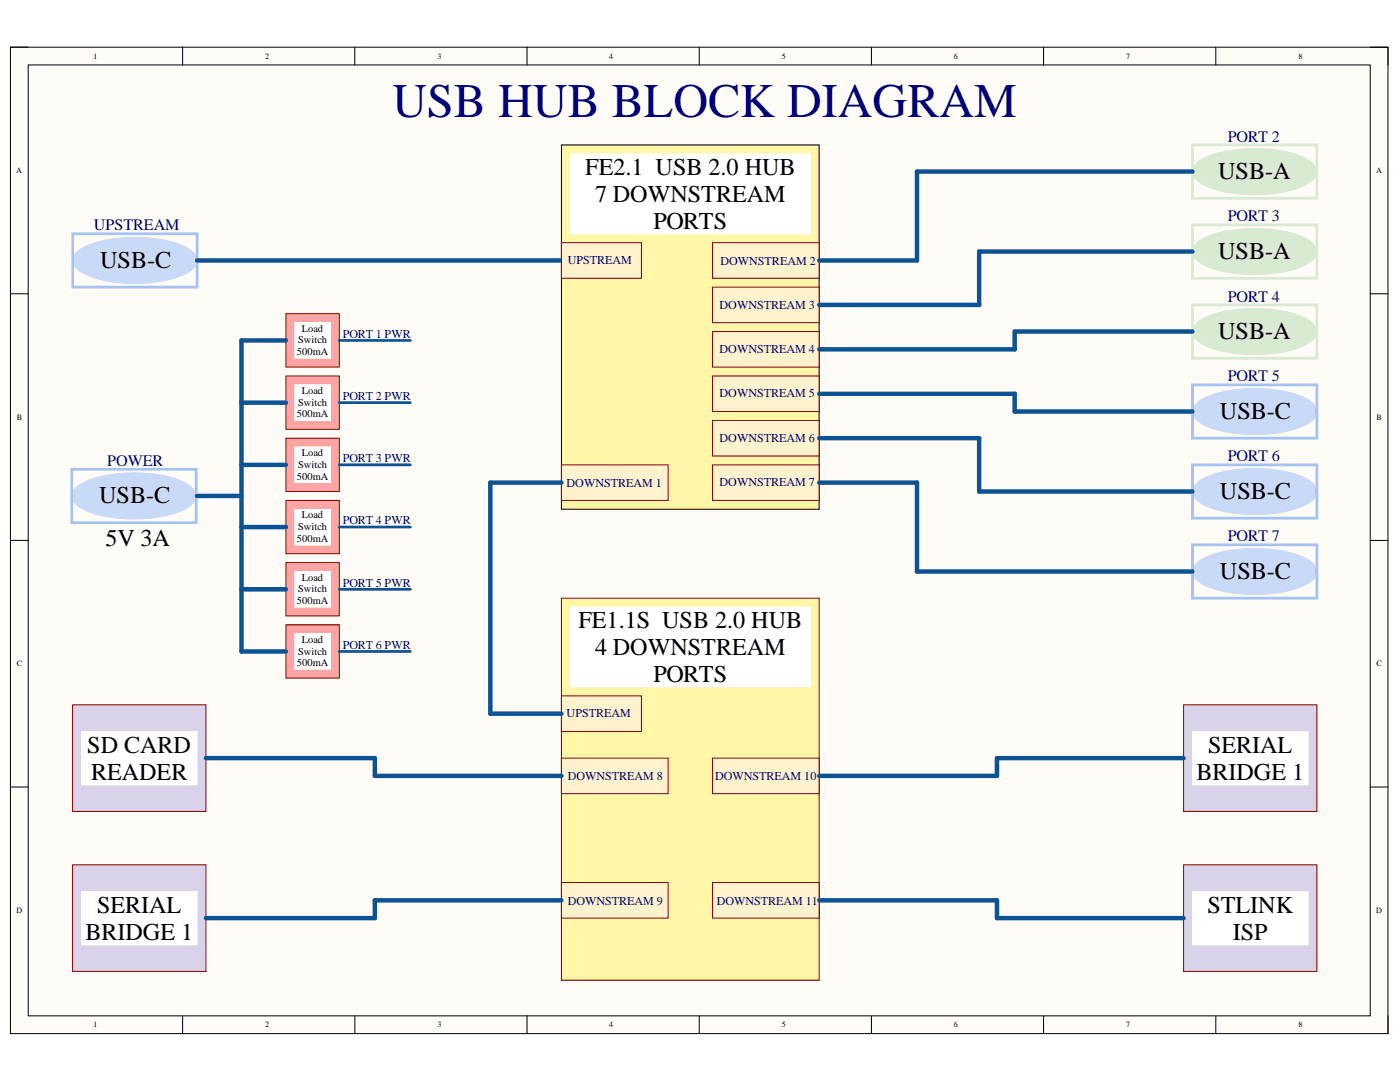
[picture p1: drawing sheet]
<svg xmlns="http://www.w3.org/2000/svg" width="279mm" height="216mm" viewBox="0 0 279 216" stroke-linecap="round" stroke-linejoin="round" font-family="sans-serif">
<path d="M2.1 9.4h274.9v196.8h-274.9z" fill-rule="evenodd" fill="#fffcf8"/>
<path d="M2.1 9.4h274.9v196.8h-274.9z" fill="none" stroke="#000" stroke-width=".2"/>
<path d="M5.6 13h267.9v189.7h-267.9z" fill-rule="evenodd" fill="#fffcf8"/>
<g fill="none" stroke="#000" stroke-width=".2">
<path d="M2.1 9.4h3.5M5.6 13h267.9v189.7h-267.9zM36.4 9.4v3.6M70.8 9.4v3.6M105.2 9.4v3.6M139.5 9.4v3.6M173.9 9.4v3.6M208.3 9.4v3.6M242.6 9.4v3.6M273.5 9.4h3.5v3.6M2.1 58.6h3.5M273.5 58.6h3.5"/>
<path d="M2.1 107.8h3.5M273.5 107.8h3.5M2.1 157h3.5M273.5 157h3.5M36.4 202.7v3.5M70.8 202.7v3.5M105.2 202.7v3.5M139.5 202.7v3.5M173.9 202.7v3.5M208.3 202.7v3.5M242.6 202.7v3.5M277 202.7v3.5"/>
</g>
<path d="M112 28.9h51.5v72.7h-51.5z" fill-rule="evenodd" fill="#fff6a7"/>
<path d="M112 28.9h51.5v72.7h-51.5z" fill="none" stroke="#000" stroke-width=".2"/>
<path d="M112 119.4h51.5v76.2h-51.5z" fill-rule="evenodd" fill="#fff6a7"/>
<path d="M112 119.4h51.5v76.2h-51.5z" fill="none" stroke="#800000" stroke-width=".2"/>
<path d="M15.3 97.2a17.5 17.5 0 0 1 9.7-2.8 25.6 25.6 0 0 1 11.6 1.7 3.9 3.9 0 0 1 2.6 2.9 2.99 2.99 0 0 1-1.7 2.3 22.7 22.7 0 0 1-12.5 2.2 17.5 17.5 0 0 1-9.7-2.7 2.14 2.14 0 0 1 0-3.6z" fill="#c9daf8"/>
<path d="M15.3 97.2a17.5 17.5 0 0 1 9.7-2.8 25.6 25.6 0 0 1 11.6 1.7 3.9 3.9 0 0 1 2.6 2.9 2.99 2.99 0 0 1-1.7 2.3 22.7 22.7 0 0 1-12.5 2.2 17.5 17.5 0 0 1-9.7-2.7 2.14 2.14 0 0 1 0-3.6z" fill="none" stroke="#c9daf8" stroke-width=".2"/>
<path d="M239 32.4a17.5 17.5 0 0 1 9.7-2.7 25.5 25.5 0 0 1 11.5 1.7 3.9 3.9 0 0 1 2.6 2.8 3 3 0 0 1-1.7 2.4 22.6 22.6 0 0 1-12.4 2.2 17.5 17.5 0 0 1-9.7-2.8 2.14 2.14 0 0 1 0-3.6z" fill="#d9ead3"/>
<path d="M239 32.4a17.5 17.5 0 0 1 9.7-2.7 25.5 25.5 0 0 1 11.5 1.7 3.9 3.9 0 0 1 2.6 2.8 3 3 0 0 1-1.7 2.4 22.6 22.6 0 0 1-12.4 2.2 17.5 17.5 0 0 1-9.7-2.8 2.14 2.14 0 0 1 0-3.6z" fill="none" stroke="#d9ead3" stroke-width=".2"/>
<path d="M113.8 30.7h47.9v16h-47.9z" fill-rule="evenodd" fill="#fff"/>
<path d="M113.8 30.7h47.9v16h-47.9z" fill="none" stroke="#fff" stroke-width=".2"/>
<path d="M113.8 121.1h47.9v16h-47.9z" fill-rule="evenodd" fill="#fff"/>
<path d="M113.8 121.1h47.9v16h-47.9z" fill="none" stroke="#fff" stroke-width=".2"/>
<path d="M14.3 93.6h24.9v10.7h-24.9z" fill="none" stroke="#a4c2f4" stroke-width=".55"/>
<path d="M238 28.9h24.8v10.7h-24.8z" fill="none" stroke="#d9ead3" stroke-width=".55"/>
<path d="M15.5 50.2a17.5 17.5 0 0 1 9.7-2.8 25.6 25.6 0 0 1 11.5 1.8 3.9 3.9 0 0 1 2.6 2.8 2.99 2.99 0 0 1-1.7 2.3 22.7 22.7 0 0 1-12.4 2.2 17.5 17.5 0 0 1-9.7-2.7 2.14 2.14 0 0 1 0-3.6z" fill="#c9daf8"/>
<path d="M15.5 50.2a17.5 17.5 0 0 1 9.7-2.8 25.6 25.6 0 0 1 11.5 1.8 3.9 3.9 0 0 1 2.6 2.8 2.99 2.99 0 0 1-1.7 2.3 22.7 22.7 0 0 1-12.4 2.2 17.5 17.5 0 0 1-9.7-2.7 2.14 2.14 0 0 1 0-3.6z" fill="none" stroke="#c9daf8" stroke-width=".2"/>
<path d="M14.5 46.7h24.8v10.6h-24.8z" fill="none" stroke="#a4c2f4" stroke-width=".55"/>
<path d="M39.3 52h72.7" fill="none" stroke="#0b5394" stroke-width=".89"/>
<path d="M112 48.4h16v7.1h-16z" fill-rule="evenodd" fill="#fff2cc"/>
<path d="M112 48.4h16v7.1h-16z" fill="none" stroke="#800000" stroke-width=".2"/>
<path d="M142.2 48.4h21.3v7.1h-21.3z" fill-rule="evenodd" fill="#fff2cc"/>
<path d="M142.2 48.4h21.3v7.1h-21.3z" fill="none" stroke="#800000" stroke-width=".2"/>
<path d="M142.2 57.3h21.3v7.1h-21.3z" fill-rule="evenodd" fill="#fff2cc"/>
<path d="M142.2 57.3h21.3v7.1h-21.3z" fill="none" stroke="#800000" stroke-width=".2"/>
<path d="M142.2 66.2h21.3v7.1h-21.3z" fill-rule="evenodd" fill="#fff2cc"/>
<path d="M142.2 66.2h21.3v7.1h-21.3z" fill="none" stroke="#800000" stroke-width=".2"/>
<path d="M142.2 75h21.3v7.1h-21.3z" fill-rule="evenodd" fill="#fff2cc"/>
<path d="M142.2 75h21.3v7.1h-21.3z" fill="none" stroke="#800000" stroke-width=".2"/>
<path d="M142.2 83.9h21.3v7.1h-21.3z" fill-rule="evenodd" fill="#fff2cc"/>
<path d="M142.2 83.9h21.3v7.1h-21.3z" fill="none" stroke="#800000" stroke-width=".2"/>
<path d="M142.2 92.8h21.3v7.1h-21.3z" fill-rule="evenodd" fill="#fff2cc"/>
<path d="M142.2 92.8h21.3v7.1h-21.3z" fill="none" stroke="#800000" stroke-width=".2"/>
<path d="M112 92.8h21.3v7.1h-21.3z" fill-rule="evenodd" fill="#fff2cc"/>
<path d="M112 92.8h21.3v7.1h-21.3z" fill="none" stroke="#800000" stroke-width=".2"/>
<path d="M239 48.4a17.5 17.5 0 0 1 9.7-2.8 25.6 25.6 0 0 1 11.5 1.8 3.9 3.9 0 0 1 2.6 2.8 2.99 2.99 0 0 1-1.7 2.3 22.7 22.7 0 0 1-12.4 2.3 17.5 17.5 0 0 1-9.7-2.8 2.14 2.14 0 0 1 0-3.6z" fill="#d9ead3"/>
<path d="M239 48.4a17.5 17.5 0 0 1 9.7-2.8 25.6 25.6 0 0 1 11.5 1.8 3.9 3.9 0 0 1 2.6 2.8 2.99 2.99 0 0 1-1.7 2.3 22.7 22.7 0 0 1-12.4 2.3 17.5 17.5 0 0 1-9.7-2.8 2.14 2.14 0 0 1 0-3.6z" fill="none" stroke="#d9ead3" stroke-width=".2"/>
<path d="M238 44.9h24.8v10.6h-24.8z" fill="none" stroke="#d9ead3" stroke-width=".55"/>
<path d="M239 64.4a17.5 17.5 0 0 1 9.7-2.8 25.6 25.6 0 0 1 11.5 1.7 3.9 3.9 0 0 1 2.6 2.9 2.99 2.99 0 0 1-1.7 2.3 22.7 22.7 0 0 1-12.4 2.2 17.5 17.5 0 0 1-9.7-2.7 2.14 2.14 0 0 1 0-3.6z" fill="#d9ead3"/>
<path d="M239 64.4a17.5 17.5 0 0 1 9.7-2.8 25.6 25.6 0 0 1 11.5 1.7 3.9 3.9 0 0 1 2.6 2.9 2.99 2.99 0 0 1-1.7 2.3 22.7 22.7 0 0 1-12.4 2.2 17.5 17.5 0 0 1-9.7-2.7 2.14 2.14 0 0 1 0-3.6z" fill="none" stroke="#d9ead3" stroke-width=".2"/>
<path d="M238 60.8h24.8v10.7h-24.8z" fill="none" stroke="#d9ead3" stroke-width=".55"/>
<path d="M239 80.3a17.5 17.5 0 0 1 9.7-2.7 25.6 25.6 0 0 1 11.5 1.7 3.9 3.9 0 0 1 2.6 2.8 2.99 2.99 0 0 1-1.7 2.3 22.7 22.7 0 0 1-12.4 2.3 17.5 17.5 0 0 1-9.7-2.8 2.14 2.14 0 0 1 0-3.6z" fill="#c9daf8"/>
<path d="M239 80.3a17.5 17.5 0 0 1 9.7-2.7 25.6 25.6 0 0 1 11.5 1.7 3.9 3.9 0 0 1 2.6 2.8 2.99 2.99 0 0 1-1.7 2.3 22.7 22.7 0 0 1-12.4 2.3 17.5 17.5 0 0 1-9.7-2.8 2.14 2.14 0 0 1 0-3.6z" fill="none" stroke="#c9daf8" stroke-width=".2"/>
<path d="M238 76.8h24.8v10.6h-24.8z" fill="none" stroke="#a4c2f4" stroke-width=".55"/>
<path d="M239 96.3a17.5 17.5 0 0 1 9.7-2.8 25.6 25.6 0 0 1 11.5 1.8 3.9 3.9 0 0 1 2.6 2.8 2.99 2.99 0 0 1-1.7 2.3 22.7 22.7 0 0 1-12.4 2.2 17.5 17.5 0 0 1-9.7-2.7 2.14 2.14 0 0 1 0-3.6z" fill="#c9daf8"/>
<path d="M239 96.3a17.5 17.5 0 0 1 9.7-2.8 25.6 25.6 0 0 1 11.5 1.8 3.9 3.9 0 0 1 2.6 2.8 2.99 2.99 0 0 1-1.7 2.3 22.7 22.7 0 0 1-12.4 2.2 17.5 17.5 0 0 1-9.7-2.7 2.14 2.14 0 0 1 0-3.6z" fill="none" stroke="#c9daf8" stroke-width=".2"/>
<path d="M238 92.8h24.8v10.6h-24.8z" fill="none" stroke="#a4c2f4" stroke-width=".55"/>
<path d="M239 112.2a17.5 17.5 0 0 1 9.7-2.7 25.6 25.6 0 0 1 11.5 1.7 3.9 3.9 0 0 1 2.6 2.8 2.99 2.99 0 0 1-1.7 2.4 22.7 22.7 0 0 1-12.4 2.2 17.5 17.5 0 0 1-9.7-2.8 2.14 2.14 0 0 1 0-3.6z" fill="#c9daf8"/>
<path d="M239 112.2a17.5 17.5 0 0 1 9.7-2.7 25.6 25.6 0 0 1 11.5 1.7 3.9 3.9 0 0 1 2.6 2.8 2.99 2.99 0 0 1-1.7 2.4 22.7 22.7 0 0 1-12.4 2.2 17.5 17.5 0 0 1-9.7-2.8 2.14 2.14 0 0 1 0-3.6z" fill="none" stroke="#c9daf8" stroke-width=".2"/>
<path d="M238 108.7h24.8v10.7h-24.8z" fill="none" stroke="#a4c2f4" stroke-width=".55"/>
<path d="M238 34.2h-55v17.8h-19.5M238 50.2h-42.6v10.6h-31.9M163.5 78.6h39v3.5h35.5M238 66.2h-35.5v3.5h-39M163.5 96.3h19.5v17.7h55M163.5 87.4h31.9v10.7h42.6" fill="none" stroke="#0b5394" stroke-width=".89"/>
<path d="M112 138.9h16v7.1h-16z" fill-rule="evenodd" fill="#fff2cc"/>
<path d="M112 138.9h16v7.1h-16z" fill="none" stroke="#800000" stroke-width=".2"/>
<path d="M112 96.3h-14.1v46.1h14.1" fill="none" stroke="#0b5394" stroke-width=".89"/>
<path d="M142.2 151.3h21.3v7.1h-21.3z" fill-rule="evenodd" fill="#fff2cc"/>
<path d="M142.2 151.3h21.3v7.1h-21.3z" fill="none" stroke="#800000" stroke-width=".2"/>
<path d="M142.2 176.1h21.3v7.1h-21.3z" fill-rule="evenodd" fill="#fff2cc"/>
<path d="M142.2 176.1h21.3v7.1h-21.3z" fill="none" stroke="#800000" stroke-width=".2"/>
<path d="M112 151.3h21.3v7.1h-21.3z" fill-rule="evenodd" fill="#fff2cc"/>
<path d="M112 151.3h21.3v7.1h-21.3z" fill="none" stroke="#800000" stroke-width=".2"/>
<path d="M112 176.1h21.3v7.1h-21.3z" fill-rule="evenodd" fill="#fff2cc"/>
<path d="M112 176.1h21.3v7.1h-21.3z" fill="none" stroke="#800000" stroke-width=".2"/>
<path d="M57.1 75h10.6v10.7h-10.6z" fill-rule="evenodd" fill="#ffa4a4"/>
<path d="M57.1 75h10.6v10.7h-10.6z" fill="none" stroke="#800000" stroke-width=".2"/>
<path d="M58.8 76.8h7.1v7.1h-7.1z" fill-rule="evenodd" fill="#fff"/>
<path d="M58.8 76.8h7.1v7.1h-7.1z" fill="none" stroke="#fff" stroke-width=".2"/>
<path d="M57.1 62.6h10.6v10.7h-10.6z" fill-rule="evenodd" fill="#ffa4a4"/>
<path d="M57.1 62.6h10.6v10.7h-10.6z" fill="none" stroke="#800000" stroke-width=".2"/>
<path d="M58.8 64.4h7.1v7.1h-7.1z" fill-rule="evenodd" fill="#fff"/>
<path d="M58.8 64.4h7.1v7.1h-7.1z" fill="none" stroke="#fff" stroke-width=".2"/>
<path d="M57.1 87.4h10.6v10.7h-10.6z" fill-rule="evenodd" fill="#ffa4a4"/>
<path d="M57.1 87.4h10.6v10.7h-10.6z" fill="none" stroke="#800000" stroke-width=".2"/>
<path d="M58.8 89.2h7.1v7.1h-7.1z" fill-rule="evenodd" fill="#fff"/>
<path d="M58.8 89.2h7.1v7.1h-7.1z" fill="none" stroke="#fff" stroke-width=".2"/>
<path d="M57.1 99.9h10.6v10.6h-10.6z" fill-rule="evenodd" fill="#ffa4a4"/>
<path d="M57.1 99.9h10.6v10.6h-10.6z" fill="none" stroke="#800000" stroke-width=".2"/>
<path d="M58.8 101.6h7.1v7.1h-7.1z" fill-rule="evenodd" fill="#fff"/>
<path d="M58.8 101.6h7.1v7.1h-7.1z" fill="none" stroke="#fff" stroke-width=".2"/>
<path d="M57.1 112.3h10.6v10.6h-10.6z" fill-rule="evenodd" fill="#ffa4a4"/>
<path d="M57.1 112.3h10.6v10.6h-10.6z" fill="none" stroke="#800000" stroke-width=".2"/>
<path d="M58.8 114h7.1v7.1h-7.1z" fill-rule="evenodd" fill="#fff"/>
<path d="M58.8 114h7.1v7.1h-7.1z" fill="none" stroke="#fff" stroke-width=".2"/>
<path d="M57.1 67.9h-8.9v49.7h8.9M48.2 80.3h8.9M48.2 105.2h8.9" fill="none" stroke="#0b5394" stroke-width=".89"/>
<path d="M67.7 67.9h14.2M67.7 80.3h14.2M67.7 92.8h14.2M67.7 105.2h14.2M67.7 117.6h14.2" fill="none" stroke="#0b5394" stroke-width=".55"/>
<path d="M57.1 124.7h10.6v10.6h-10.6z" fill-rule="evenodd" fill="#ffa4a4"/>
<path d="M57.1 124.7h10.6v10.6h-10.6z" fill="none" stroke="#800000" stroke-width=".2"/>
<path d="M67.7 130h14.2" fill="none" stroke="#0b5394" stroke-width=".55"/>
<path d="M58.8 126.4h7.1v7.1h-7.1z" fill-rule="evenodd" fill="#fff"/>
<path d="M58.8 126.4h7.1v7.1h-7.1z" fill="none" stroke="#fff" stroke-width=".2"/>
<path d="M39.3 99h8.9M48.2 92.8h8.9M48.2 117.6v12.4h8.9" fill="none" stroke="#0b5394" stroke-width=".89"/>
<path d="M236.2 140.6h26.6v21.3h-26.6z" fill-rule="evenodd" fill="#d9d2e9"/>
<path d="M236.2 140.6h26.6v21.3h-26.6z" fill="none" stroke="#800000" stroke-width=".2"/>
<path d="M236.2 172.6h26.6v21.2h-26.6z" fill-rule="evenodd" fill="#d9d2e9"/>
<path d="M236.2 172.6h26.6v21.2h-26.6z" fill="none" stroke="#800000" stroke-width=".2"/>
<path d="M14.5 140.6h26.6v21.3h-26.6z" fill-rule="evenodd" fill="#d9d2e9"/>
<path d="M14.5 140.6h26.6v21.3h-26.6z" fill="none" stroke="#800000" stroke-width=".2"/>
<path d="M14.5 172.6h26.6v21.2h-26.6z" fill-rule="evenodd" fill="#d9d2e9"/>
<path d="M14.5 172.6h26.6v21.2h-26.6z" fill="none" stroke="#800000" stroke-width=".2"/>
<path d="M41.1 151.3h33.7v3.5h37.2M236.2 151.3h-37.2v3.5h-35.5M112 179.6h-37.2v3.6h-33.7M163.5 179.6h35.5v3.6h37.2" fill="none" stroke="#0b5394" stroke-width=".89"/>
<path d="M16.3 146h23v10.6h-23z" fill-rule="evenodd" fill="#fff"/>
<path d="M16.3 146h23v10.6h-23z" fill="none" stroke="#fff" stroke-width=".2"/>
<path d="M16.3 177.9h23v10.6h-23z" fill-rule="evenodd" fill="#fff"/>
<path d="M16.3 177.9h23v10.6h-23z" fill="none" stroke="#fff" stroke-width=".2"/>
<path d="M238 146h23v10.6h-23z" fill-rule="evenodd" fill="#fff"/>
<path d="M238 146h23v10.6h-23z" fill="none" stroke="#fff" stroke-width=".2"/>
<path d="M238 177.9h23v10.6h-23z" fill-rule="evenodd" fill="#fff"/>
<path d="M238 177.9h23v10.6h-23z" fill="none" stroke="#fff" stroke-width=".2"/>
<text font-size="9.6" fill="#000080" x="78.3" y="23.3">USB HUB BLOCK DIAGRAM</text>
<g font-size="4.8">
<text x="116.8" y="35">FE2.1 USB 2.0 HUB</text>
<text x="243.1" y="35.7">USB-A</text>
<text x="118.8" y="40.3">7 DOWNSTREAM</text>
<text x="130.4" y="45.6">PORTS</text>
<text x="20" y="53.4">USB-C</text>
<text x="243.1" y="51.6">USB-A</text>
<text x="243.1" y="67.6">USB-A</text>
<text x="243.5" y="83.5">USB-C</text>
<text x="19.8" y="100.4">USB-C</text>
<text x="243.5" y="99.5">USB-C</text>
<text x="21.1" y="108.9">5V 3A</text>
<text x="243.5" y="115.5">USB-C</text>
<text x="115.5" y="125.4">FE1.1S USB 2.0 HUB</text>
<text x="118.8" y="130.7">4 DOWNSTREAM</text>
<text x="130.4" y="136.1">PORTS</text>
<text x="17.4" y="150.2">SD CARD</text>
<text x="18.2" y="155.5">READER</text>
<text x="238.8" y="155.5">BRIDGE 1</text>
<text x="241.1" y="150.2">SERIAL</text>
<text x="19.4" y="182.1">SERIAL</text>
<text x="241" y="182.1">STLINK</text>
<text x="17" y="187.5">BRIDGE 1</text>
<text x="246" y="187.5">ISP</text>
</g>
<g font-size="3.2" fill="#000080">
<text x="245.1" y="28.2">PORT 2</text>
<text x="18.7" y="46">UPSTREAM</text>
<text x="245.1" y="44.2">PORT 3</text>
<text x="245.1" y="60.2">PORT 4</text>
<text x="245.1" y="76.1">PORT 5</text>
<text x="21.4" y="92.9">POWER</text>
<text x="245.1" y="92">PORT 6</text>
<text x="245.1" y="108">PORT 7</text>
</g>
<g font-size="2.4" fill="#000080">
<text x="113.3" y="52.7">UPSTREAM</text>
<text x="143.8" y="52.9">DOWNSTREAM 2</text>
<text x="143.6" y="61.6">DOWNSTREAM 3</text>
<text x="68.4" y="67.4">PORT 1 PWR</text>
<text x="143.6" y="70.4">DOWNSTREAM 4</text>
<text x="68.4" y="79.8">PORT 2 PWR</text>
<text x="143.6" y="79.3">DOWNSTREAM 5</text>
<text x="143.6" y="88.2">DOWNSTREAM 6</text>
<text x="68.4" y="92.3">PORT 3 PWR</text>
<text x="113.1" y="97.2">DOWNSTREAM 1</text>
<text x="143.6" y="97">DOWNSTREAM 7</text>
<text x="68.4" y="104.6">PORT 4 PWR</text>
<text x="68.4" y="117.1">PORT 5 PWR</text>
<text x="68.4" y="129.5">PORT 6 PWR</text>
<text x="113.1" y="143.1">UPSTREAM</text>
<text x="113.3" y="155.7">DOWNSTREAM 8</text>
<text x="142.7" y="155.7">DOWNSTREAM 10</text>
<text x="113.3" y="180.5">DOWNSTREAM 9</text>
<text x="143.1" y="180.5">DOWNSTREAM 11</text>
</g>
<g font-size="2.1">
<text x="59.2" y="70.9">500mA</text>
<text x="59.5" y="68.5">Switch</text>
<text x="60.2" y="66.3">Load</text>
<text x="59.2" y="83.2">500mA</text>
<text x="59.5" y="81">Switch</text>
<text x="60.2" y="78.6">Load</text>
<text x="59.2" y="95.7">500mA</text>
<text x="59.5" y="93.4">Switch</text>
<text x="60.2" y="91.1">Load</text>
<text x="59.5" y="105.8">Switch</text>
<text x="60.2" y="103.5">Load</text>
<text x="59.2" y="108.1">500mA</text>
<text x="59.5" y="118.2">Switch</text>
<text x="60.2" y="115.9">Load</text>
<text x="59.2" y="120.5">500mA</text>
<text x="59.5" y="130.6">Switch</text>
<text x="60.2" y="128.3">Load</text>
<text x="59.2" y="132.9">500mA</text>
</g>
<g font-size="1.6">
<text x="18.7" y="11.7">1</text>
<text x="52.9" y="11.7">2</text>
<text x="87.3" y="11.7">3</text>
<text x="121.6" y="11.7">4</text>
<text x="156" y="11.7">5</text>
<text x="190.3" y="11.7">6</text>
<text x="224.7" y="11.7">7</text>
<text x="259.1" y="11.7">8</text>
<text x="3.3" y="34.5">A</text>
<text x="274.6" y="34.5">A</text>
<text x="3.3" y="83.8">B</text>
<text x="274.7" y="83.8">B</text>
<text x="3.3" y="133">C</text>
<text x="274.7" y="133">C</text>
<text x="3.3" y="182.2">D</text>
<text x="274.7" y="182.2">D</text>
<text x="18.7" y="205">1</text>
<text x="52.9" y="205">2</text>
<text x="87.3" y="205">3</text>
<text x="121.6" y="205">4</text>
<text x="156" y="205">5</text>
<text x="190.3" y="205">6</text>
<text x="224.7" y="205">7</text>
<text x="259.1" y="205">8</text>
</g>
</svg>
